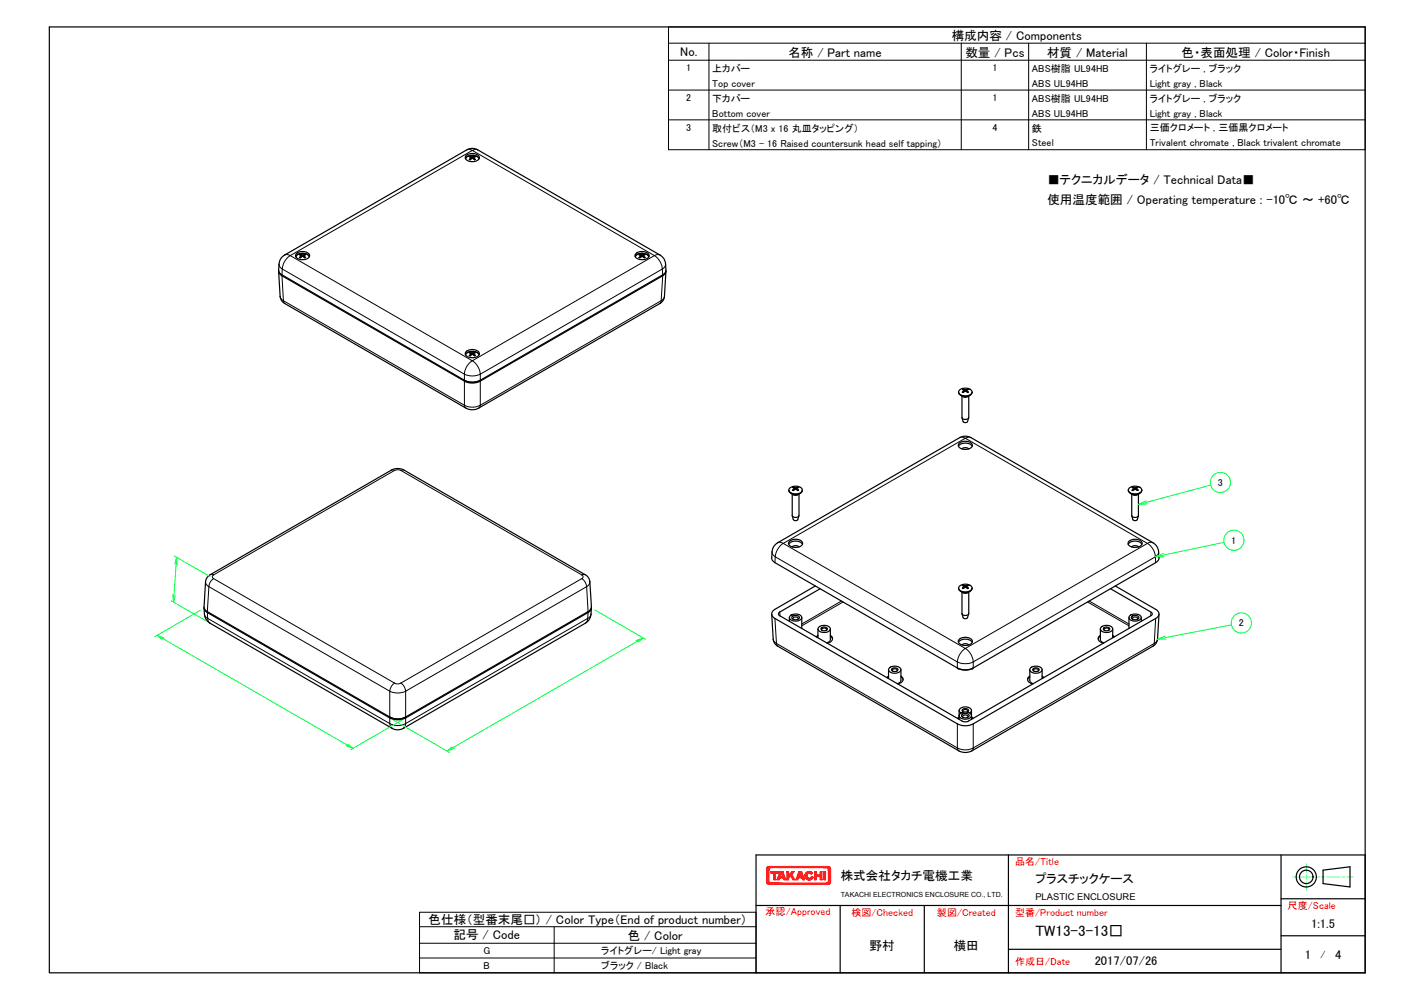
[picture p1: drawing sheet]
<svg xmlns="http://www.w3.org/2000/svg" width="420mm" height="297mm" viewBox="0 0 420 297" stroke-linecap="round" stroke-linejoin="round" font-family="sans-serif">
<g fill="none" stroke="#000" stroke-width=".3">
<path d="M198.6 8h207v36.5h-207zM198.6 12.8h207M198.6 17.9h207M210.7 12.8v31.7M285.6 12.8v31.7M305.7 12.8v31.7M340.6 12.8v31.7M198.6 26.8h207M198.6 35.6h207M138.7 44.5l.7-.1 .9 .3-54.1 31.2-.9-.3-.7 .2M139.5 47.3l.2 .2M139.7 46.5l-.2 .1"/>
<path d="M139.7 46.5l-.1 .1M140 46.9v.3M140.2 46.6v.5M140.5 46.6v.5M140.7 46.9v.3M141 46.5l.1 .1M141 46.5l.2 .1M141.2 47.3l-.2 .2M142 44.5l-.8-.1-.9 .3 54.1 31.2 .9-.3 .8 .2M82.9 78.5l.3 .9 .7 .5-.1 1.7M89 76.5l.2 .1M89.2 75.6l-.2 .1"/>
<path d="M89.3 75.6l-.2 .1M89.5 76v.3M89.8 75.7v.5M90 75.7l.1 .5M90.3 76v.3M90.5 75.6l.2 .1M90.6 75.6l.2 .1M90.8 76.5l-.2 .1M189.9 76.5l.2 .1M190.1 75.6l-.2 .1M190.2 75.6l-.2 .1M190.4 76v.3"/>
<path d="M190.7 75.7l-.1 .5M190.9 75.7v.5M191.2 76l-.1 .3M191.4 75.6l.1 .1M191.5 75.6l.2 .1M191.7 76.5l-.2 .1M196.8 79.9l.1 1.7M197.8 78.5l-.3 .9-.7 .5M83.2 88.1l.3 .7 .7 .5M83.8 81.9l.4 7.4M84.2 89.3l53.8 31.1M84.2 89.3l.4 .9"/>
<path d="M196.5 89.3l-.4 .9M196.5 89.3l-53.8 31.1v-7.2M196.9 81.9l-.4 7.4M197.4 88.1l-.2 .7-.7 .5M138 112.9v-1.8a5 5 0 0 1 2.3-3.9l-54.1-31.3a5.2 5.2 0 0 0-2.3 4l54.1 31.2a5.5 5.5 0 0 0 4.7 0v1.8M138 113.2v7.2M138.2 113.1h.1M139.5 105.6l.2 .1M139.7 104.7l-.2 .1M139.7 104.8h-.1M140 105.1v.4M140.2 104.8v.5"/>
<path d="M140.3 107.2l54.1-31.3a5.4 5.4 0 0 1 2.4 4l-54.1 31.2a5.3 5.3 0 0 0-2.4-3.9zM140.5 104.8v.5M140.7 105.1v.4M141 104.8h.1M141 104.7l.2 .1M141.2 105.6l-.2 .1M142.5 113.1h.1M286 116.5l.2 .1M286 117.7a1.45 1.45 0 0 0 1.7 0M286.1 117.8l.6 .2 .9-.2M286.2 115.6l-.2 .1M286.2 115.6l-.1 .1"/>
<path d="M286.5 116.1v.3M286.7 115.8v.4M287 115.8v.4M287.2 116.1v.3M287.5 115.6l.1 .1M287.5 115.6l.2 .1M287.7 116.5l-.2 .1M116.2 139.7h1M117.2 139.7l-53.7 31.1M117.2 139.7l.7-.1 1.2 .1M119.1 139.7l53.8 31.1M120.1 139.7h-1"/>
<path d="M138 120.4l.4 .8M138 120.4a5.2 5.2 0 0 0 4.7 0l-.4 .8M285.2 130l.8-.2 .8 .4-54.1 31.2-.9-.3-.7 .1M288.5 130l-.8-.2-.9 .4 54.1 31.2 1-.3 .7 .1M235.5 145.6l.2 .1M235.6 146.8a1.42 1.42 0 0 0 1.6 0M235.7 146.9l.6 .2 .8-.2M235.7 144.7l-.2 .1M235.8 144.8h-.2M236 145.2v.3M236.3 144.9v.4M236.5 144.9v.4"/>
<path d="M236.8 145.2l-.1 .3M237 144.8h.2M237.1 144.7l.2 .1M237.3 145.6l-.2 .1M336.4 146.8a1.45 1.45 0 0 0 1.7 0M336.4 145.6l.2 .1M336.6 146.9l.6 .2 .8-.2M336.6 144.7l-.2 .1M336.6 144.8l-.1 .1M336.9 145.2v.3M337.2 144.9l-.1 .4M337.4 144.9v.4"/>
<path d="M337.7 145.2l-.1 .3M337.9 144.8h.1M337.9 144.7l.2 .1M338.2 145.6l-.2 .1M62.5 170.7l1 .1M63.5 171.9a3.1 3.1 0 0 0-1.4 2.4l-.9-.8-.1-.7M63.5 170.8a.59 .59 0 0 0-.4 .5 .59 .59 0 0 0 .4 .6M63.5 171.9l53.7 31M172.9 171.9l-53.8 31M172.9 170.8a.59 .59 0 0 1 .4 .5 .59 .59 0 0 1-.4 .6 3.3 3.3 0 0 1 1.4 2.4l.8-.8 .2-.7M173.9 170.7l-1 .1M229.4 163.9l.2 .7 .8 .8-.1 1.7"/>
<path d="M250.1 178.5l-11.9 6.9M250.5 178.8l-12.3 7.1M286 174.7l.2 .1M286 176l.7 .2 1-.2M286.1 176h1.5M286.1 173.8l-.1 .1M286.2 173.9l-.1 .1M286.5 174.3v.3M286.7 174v.5M286.9 174l.1 .4M287.2 174.3v.3M287.5 173.9l.1 .1"/>
<path d="M287.5 173.8l.2 .1M287.7 174.7l-.2 .1M323.2 178.8l12.3 7.1M323.6 178.5l11.9 6.9M343.3 165.4l.1 1.7M344.3 163.9l-.2 .7-.8 .8M60.7 182.4l.3 .7 .7 .6M61.6 181.9l.1 1.8M61.6 181.7l.5-7.4 53.7 31v7.7M61.7 183.7l.2 .9 .5 .5M61.7 183.7l54.1 31.2 .2 .9 .5 .5M174 185.1l.4-.5 .2-.9-54.1 31.2"/>
<path d="M174.7 181.7l-.4-7.4-53.8 31a3.4 3.4 0 0 0-1.4-2.4M174.7 181.9l-.1 1.8 .8-.6 .2-.7M229.8 189.9l.2 .6 .7 .6M230.3 183.7l.4 7.4M230.7 191.1l53.8 31.1M230.7 191.1l.4 .9M231.7 181.8l.1 1.1M243 189l-.3 .3M246.7 189l.7 .8M246.7 190l-.4 .6-.7 .3M284.7 198.5h.1M286.8 192.6l54.1-31.2a5.1 5.1 0 0 1 2.4 4l-54.1 31.2a5.2 5.2 0 0 0-2.4-4z"/>
<path d="M289 198.5h.1M289.2 198.4v-1.8a5.5 5.5 0 0 1-4.7 0l-54.1-31.2a5.3 5.3 0 0 1 2.3-4l54.1 31.2a5.5 5.5 0 0 0-2.3 4v1.8M327 189l-.7 .8M327 190l.4 .6 .7 .3M330.6 189l.4 .3M342 181.8l-.1 1.1M343 191.1l-53.8 31.1v-7.2M343 191.1l-.4 .9M343.4 183.7l-.4 7.4M343.9 189.9l-.2 .6-.7 .6M115.8 213.3v1.6a5 5 0 0 0 4.7 0M116.1 213.1h.1"/>
<path d="M117.2 202.9a2.02 2.02 0 0 0 1.9 0M117.2 202.9a3.2 3.2 0 0 0-1.4 2.4 5.3 5.3 0 0 0 4.7 0v7.7M120.3 213.1h.1M120.5 214.9l-.2 .9-.4 .5M120.5 213.3v1.6M264 201.1l-.3 .3M267.7 201.1l.6 .9M267.7 202.1l-.2 .5-.9 .5M284.5 215v7.2M285 213.2l-.3 .3M288.7 213.2l.3 .3M306 201.1l-.7 .9"/>
<path d="M306 202.1l.4 .6 .7 .4M309.7 201.1l.3 .3M284.5 222.2a5 5 0 0 0 4.7 0l-.4 .8M284.5 222.2l.4 .8M124.7 271h100v18h-100zM124.7 275.3h100M164.7 275.3v13.7M124.7 280.2h100M124.7 284.6h100"/>
</g>
<g fill="none" stroke="#000" stroke-width=".36">
<path d="M14.7 8h390.9v281h-390.9zM138.3 47.1a2.67 2.67 0 0 1 4.1 0M138.3 47.2a2.41 2.41 0 0 1 4 0M138.4 46.3a2.78 2.78 0 0 1 4 .3 2.1 2.1 0 0 1-3 1.3 1.08 1.08 0 0 1-1-1.6zM139.8 46.7l-.1-.2 .6 .1 .7-.1-.1 .2M140 46.8v.4M140.7 46.8v.4M141.2 46.6l-.5 .2 .5 .5-.2 .2a.7 .7 0 0 0-.6-.5 .7 .7 0 0 0-.7 .5l-.2-.2 .5-.5-.5-.2M87.9 76.2a2.67 2.67 0 0 1 4.1 0M87.9 76.3a2.37 2.37 0 0 1 4 0M88 75.4a2.75 2.75 0 0 1 4 .3 1.99 1.99 0 0 1-2.8 1.4 1.18 1.18 0 0 1-1.2-1.7zM89 75.7l.6 .2-.6 .6 .3 .1"/>
<path d="M89.3 75.8l-.1-.2 .7 .1 .7-.1-.1 .2M89.6 75.9v.4M90.2 75.9v.4M90.8 75.7l-.6 .2 .6 .6-.3 .1a.7 .7 0 0 0-.6-.5 .7 .7 0 0 0-.7 .5M188.7 76.2a2.67 2.67 0 0 1 4.1 0M188.8 76.3a2.39 2.39 0 0 1 4 0M188.9 75.4a2.75 2.75 0 0 1 4 .3 1.97 1.97 0 0 1-2.8 1.4 1.16 1.16 0 0 1-1.1-.5 1.16 1.16 0 0 1-.1-1.2zM189.9 75.7l.5 .2-.5 .6 .2 .1a.73 .73 0 0 1 .7-.5 .73 .73 0 0 1 .7 .5l.1-.1M190.2 75.8l-.1-.2 .6 .1 .8-.1-.2 .2M190.4 75.9l.1 .4M191.1 75.9v.4M191.6 76.5h.1"/>
<path d="M191.7 75.7l-.6 .3 .6 .5M82.8 80.6l.5 7.6a2.58 2.58 0 0 0 1.3 2l53.8 31a3.9 3.9 0 0 0 3.9 0l53.8-31a2.59 2.59 0 0 0 1.3-2.1l.5-7.5M82.8 80.4l.1 .7 .9 .8 54.2 31.3a5.2 5.2 0 0 0 4.7 0l54.2-31.3 .8-.8 .2-.7M138 112.9a5.2 5.2 0 0 0 4.7 0M138 112.9l-54.2-31.3-.9-.9v-2.2a3.3 3.3 0 0 1 1.7-2.7l54.1-31.3a3.2 3.2 0 0 1 3.3 0l54.1 31.3a3.2 3.2 0 0 1 1.7 2.7v2.2l-.9 .9-54.2 31.3M138.3 105.3a2.67 2.67 0 0 1 4.1 0M138.3 105.4a2.44 2.44 0 0 1 4 0M138.6 104.3a2.76 2.76 0 0 1 3.8 .6 2.11 2.11 0 0 1-3 1.2 1.01 1.01 0 0 1-1.1-.6 1.01 1.01 0 0 1 .3-1.2zM139.5 104.8l.5 .2-.5 .6 .2 .1M140 105.1v.3M140.7 105.1v.3M140.7 105l.5 .6"/>
<path d="M140.9 104.9l.1-.2-.6 .2-.7-.2 .1 .2M141 105.7a.75 .75 0 0 0-.6-.4 .75 .75 0 0 0-.7 .4M141.2 105.6h.1M141.2 105.6l-.2 .1M141.2 104.8l-.5 .2M142.7 112.9a4.7 4.7 0 0 1-4.7 0M284.8 116.5a2.26 2.26 0 0 0 3.6 .8l.5-.8M285.2 115.8a2.58 2.58 0 0 1 3.7 .6 2.33 2.33 0 0 1-3.7 .7l-.4-.8zM285.4 117.4l.7 .4M285.8 117.6v6.4a1.14 1.14 0 0 0 2.1 0v-6.4M286 115.7l.5 .3-.5 .5 .2 .1M286.5 116v.3"/>
<path d="M287.2 116l-.1 .3M287.2 115.9l.5 .6-.2 .1M287.4 115.8l.1-.2-.5 .2-.8-.2 .1 .2M287.5 116.6a.74 .74 0 0 0-.7-.4 .74 .74 0 0 0-.6 .4M287.7 115.7l-.5 .2M288.3 117.4l-.7 .4M284.8 132.6a2.67 2.67 0 0 1 4.1 0M285.1 131.6a2.72 2.72 0 0 1 3.8 .5 1.95 1.95 0 0 1-2.7 1.3 1.1 1.1 0 0 1-1.2-.5 1.1 1.1 0 0 1 .1-1.3zM285.8 133.4a1.57 1.57 0 0 1 2.1 0M285.8 124.1l.4 1.2 .6 .2 .7-.2 .3-1.2M234.4 145.6a2.05 2.05 0 0 0 3 1.1l.7-.4 .3-.7M234.6 145.1a2.58 2.58 0 0 1 3.8 .4 2.11 2.11 0 0 1-3.1 1 .9 .9 0 0 1-.7-1.4z"/>
<path d="M235 146.5l.7 .4M235.4 146.7v6.4a1.16 1.16 0 0 0 2 0v-6.4M235.4 153.2l.3 1.1a.86 .86 0 0 0 1.4 0l.3-1.1M235.5 144.8l.6 .3-.6 .5M235.6 145.6h-.1M235.6 145.6l.2 .1M236.1 145.1v.3M236.7 145.1v.3M237 144.9l.1-.2-.8 .2-.6-.2 .1 .2M237.3 144.8l-.6 .3 .6 .5-.2 .1a.74 .74 0 0 0-.7-.4 .74 .74 0 0 0-.7 .4M237.8 146.5l-.7 .4M335.3 145.6a2.25 2.25 0 0 0 3.5 .9l.5-.9"/>
<path d="M335.6 144.9a2.57 2.57 0 0 1 3.7 .5 2.01 2.01 0 0 1-2.8 1.2 .99 .99 0 0 1-1.1-.5 .99 .99 0 0 1 .2-1.2zM335.9 146.5l.7 .4M336.3 146.7v6.4a1.14 1.14 0 0 0 2 0v-6.4M336.3 153.2l.3 1.1a.84 .84 0 0 0 1.3 0l.4-1.1M336.4 144.8l.6 .3-.6 .5M336.4 145.6h.1M336.5 145.6l.1 .1M337 145.1v.4M337.6 145.1v.3M337.9 144.9v-.2l-.6 .2-.7-.2 .1 .2M338 145.7a.75 .75 0 0 0-.7-.4 .75 .75 0 0 0-.7 .4M338.1 145.6l-.2 .1"/>
<path d="M338.1 145.6h.1M338.1 144.8l-.5 .3 .6 .5M338.7 146.5l-.7 .4M234.4 161.7a2.67 2.67 0 0 1 4.1 0M234.7 160.7a2.69 2.69 0 0 1 3.8 .5 1.97 1.97 0 0 1-2.7 1.4 1.3 1.3 0 0 1-1.4-1.5zM235.4 162.5a1.57 1.57 0 0 1 2 0M242.3 174.1l-12 6.9a1.44 1.44 0 0 0-1 1.4 1.44 1.44 0 0 0 1 1.3l54.2 31.3a5.2 5.2 0 0 0 4.7 0l54.2-31.3a1.42 1.42 0 0 0 1-1.3 1.42 1.42 0 0 0-1-1.4l-12-6.9M284.8 174.7a2.06 2.06 0 0 0 3.1 1.1l.7-.4 .3-.7M285.2 174a2.54 2.54 0 0 1 3.7 .6 2.3 2.3 0 0 1-3.7 .7l-.4-.5zM285.4 175.6l.7 .4M285.8 175.9v6.3a1.16 1.16 0 0 0 2.1 0v-6.3M286 173.9l.5 .3-.5 .5"/>
<path d="M286 174.7h.1M286 174.7l.2 .1M286.5 174.2v.4M287.2 174.2l-.1 .4M287.4 174.1l.1-.3-.6 .2-.8-.2 .2 .3M287.5 174.8a.74 .74 0 0 0-.7-.4 .74 .74 0 0 0-.6 .4M287.7 173.9l-.5 .3 .5 .5-.2 .1M288.3 175.6l-.7 .4M330 174.9l12 6.9a.58 .58 0 0 1 .4 .6 .58 .58 0 0 1-.4 .5l-54.2 31.3a2.02 2.02 0 0 1-1.9 0l-54.2-31.3a.59 .59 0 0 1-.4-.5 .59 .59 0 0 1 .4-.6l12-6.9M335.2 161.7a2.67 2.67 0 0 1 4.1 0M335.4 160.9a2.78 2.78 0 0 1 4 .3 2.01 2.01 0 0 1-2.8 1.4 1.19 1.19 0 0 1-1.2-1.7zM336.2 162.5a1.57 1.57 0 0 1 2.1 0"/>
<path d="M60.6 180.7l.1 1.7a3.4 3.4 0 0 0 1.7 2.7l54.1 31.2a3.2 3.2 0 0 0 3.4 0l54.1-31.2a3.4 3.4 0 0 0 1.6-2.7l.1-1.7M175.7 180.5l-.1 .6-.9 .8-54.2 31.4a5.3 5.3 0 0 1-4.7 0l-54.2-31.4-.8-.8-.2-.6M229.3 182.4l.5 7.8a2.69 2.69 0 0 0 1.3 1.8l53.8 31a4.1 4.1 0 0 0 3.9 0l53.8-31a2.7 2.7 0 0 0 1.3-2.1l.5-7.5M234.6 183.4v1.2M234.9 182.8a2.27 2.27 0 0 1 3.3 .6 2.11 2.11 0 0 1-3.6 0zM235.4 183.1a1.32 1.32 0 0 1 2.1 .4 1.32 1.32 0 0 1-2.2-.1zM235.7 184a.76 .76 0 0 1 .6-.8 .76 .76 0 0 1 .9 .4l-.1 .4M238.2 183.4v3.3M243 188.7l-.4 .5M243 186.8v2.6M243.2 186.4a2.31 2.31 0 0 1 3.5 .4 2.16 2.16 0 0 1-3.6 .1zM244.1 186.5a1.03 1.03 0 0 1 1.7 .5 1.07 1.07 0 0 1-1.8-.4z"/>
<path d="M244.3 187.2a.48 .48 0 0 1 0-.6 .48 .48 0 0 1 .6-.1l.7 .3-.1 .4M246.7 188.7a1.18 1.18 0 0 1 .6 1.4 1.18 1.18 0 0 1-1.2 .8l-.3 .2M246.7 186.8v3.2M264 198.9v2.7M264.4 198.3a2.27 2.27 0 0 1 3.3 .6 2.17 2.17 0 0 1-3.7 .2zM265 198.6a1.02 1.02 0 0 1 1.8 .5 1.07 1.07 0 0 1-1.9-.3zM265.3 199.3h-.2a.72 .72 0 0 1 .8-.7 .72 .72 0 0 1 .7 .7h-.1M267.7 198.9v3.2M284.5 198.4a5.3 5.3 0 0 0 4.7 0M284.5 198.4l-54.2-31.3-.9-1v-2.2a3.2 3.2 0 0 1 1.7-2.7l54.1-31.2a3.5 3.5 0 0 1 3.3 0l54.1 31.2a3.4 3.4 0 0 1 1.7 2.7v2.2l-.9 1-54.2 31.3M284.8 190.8a2.71 2.71 0 0 1 4.1 0M285.1 189.8a2.81 2.81 0 0 1 3.8 .5 1.97 1.97 0 0 1-2.7 1.4 1.12 1.12 0 0 1-1.2-.6 1.12 1.12 0 0 1 .1-1.3z"/>
<path d="M285.8 191.6a1.57 1.57 0 0 1 2.1 0M285.8 182.3l.4 1.2a.8 .8 0 0 0 1.3 0l.3-1.2M289.2 198.4a4.7 4.7 0 0 1-4.7 0M306 198.9v3.2M306.3 198.3a2.27 2.27 0 0 1 3.4 .6 2.21 2.21 0 0 1-3.5 .5l-.2-.6zM307 198.6a1 1 0 0 1 1-.3 1 1 0 0 1 .7 .8 1.14 1.14 0 0 1-1.8-.2zM307.2 199.3a.61 .61 0 0 1 .3-.7 .61 .61 0 0 1 .7 .1l.4 .3-.2 .3M309.7 198.9v2.7M327 186.8v3.2M327 188.7a1.18 1.18 0 0 0-.6 1.4 1.18 1.18 0 0 0 1.2 .8l.3 .2M327.1 186.4a2.31 2.31 0 0 1 3.5 .4 2.14 2.14 0 0 1-3.4 .5l-.2-.4zM328 186.5a1.04 1.04 0 0 1 1.7 .5 1.05 1.05 0 0 1-1 .4 1.05 1.05 0 0 1-.8-.8z"/>
<path d="M328.2 187.2a.47 .47 0 0 1 0-.6 .47 .47 0 0 1 .6-.1 .48 .48 0 0 1 .6 .1 .48 .48 0 0 1 0 .6M330.6 188.7l.5 .5M330.6 186.8v2.6M335.5 183.4v3.3M335.6 183a2.29 2.29 0 0 1 3.5 .4 2.16 2.16 0 0 1-3.6 .2zM336.3 183.1a1.29 1.29 0 0 1 2.1 .4 1.3 1.3 0 0 1-2.2-.1zM336.6 184a.64 .64 0 0 1 .3-.8 .64 .64 0 0 1 .8 .1l.4 .3-.2 .4M339.1 183.4v1.2M115.8 213a5.3 5.3 0 0 0 4.7 0M115.8 213a4.6 4.6 0 0 0 4.7 0M120.5 213l54.5-31.5 .5-.6 .2-.6-.5-7.7a2.55 2.55 0 0 0-1.3-1.9l-53.8-31a4 4 0 0 0-3.9 0l-54 31.1a2.59 2.59 0 0 0-1.1 2l-.5 7.7 .8 1 54.4 31.5M264 200.8l-.5 .5"/>
<path d="M267.7 200.8a1.19 1.19 0 0 1 .6 1.4 1.19 1.19 0 0 1-1.2 .9l-.3 .1M285 212.9l-.5 .5M285 211v2.7M285.2 212.1a2.25 2.25 0 0 1 3.5 .4 2.19 2.19 0 0 1-3.5 .5l-.2-.3zM285.6 211.8a.82 .82 0 0 1-.6-.9 .82 .82 0 0 1 .8-.7 2 2 0 0 1 2.9 .9l-.6 .7M285.9 212.2a1.36 1.36 0 0 1 2.1 .4 1.29 1.29 0 0 1-2.3-.1zM286.2 213.1a.64 .64 0 0 1 .2-.8 .64 .64 0 0 1 .8 .1l.4 .3-.1 .4M286.2 211.5a.6 .6 0 0 1 .3-.8 .6 .6 0 0 1 .7 .1l.4 .3-.1 .4M286.4 211.5a.53 .53 0 0 1-.5-.6 .53 .53 0 0 1 .7-.4 .79 .79 0 0 1 1.1 .7l-.4 .3M288.7 212.9l.5 .5M288.7 211v2.7M306 200.8a1.19 1.19 0 0 0-.6 1.4 1.19 1.19 0 0 0 1.2 .9l.3 .1"/>
<path d="M309.7 200.8l.5 .5M299.6 254v35M380.7 254v35M393.1 258.5l8-1v6l-8-1zM405.6 254h-180.9v35h180.9M224.7 269h156M249.6 269v20M274.6 269v20M380.7 278h24.9M380.7 267h24.9M299.6 282h81.1"/>
<circle cx="388.2" cy="260.5" r="2"/>
<circle cx="388.2" cy="260.5" r="3"/>
</g>
<g fill="#f00" stroke="#f00" stroke-width=".3">
<path d="M246.1 258.3l.7 3.7-.7-.3z"/>
<path d="M246.1 261.7l.7 .3-.7-.1z"/>
<path d="M246.1 261.9l.7 .1z"/>
<path d="M246.1 262l.6 .3-.8-.2z"/>
<path d="M246.1 262l.7 .1-.1 .2z"/>
<path d="M246.1 262h.7v.1z"/>
<path d="M245.8 262.2l.7 .4z"/>
<path d="M245.9 262.1l.7 .4-.1 .1z"/>
<path d="M245.9 262.1l.8 .2-.1 .2z"/>
<path d="M245.7 262.3l.4 .4z"/>
<path d="M245.8 262.2l.5 .5z"/>
<path d="M245.8 262.2l.7 .4-.2 .1z"/>
<path d="M245.5 262.3l.6 .4z"/>
<path d="M229.1 262.3h16.4l.6 .4z"/>
<path d="M228.5 262.7l.6-.4 17 .4z"/>
<path d="M228.5 262.7l.6-.4z"/>
<path d="M228.8 262.2l.1 .1-.4 .4z"/>
<path d="M228.1 262.6l.7-.4z"/>
<path d="M228.1 262.6l.7-.4-.5 .5z"/>
<path d="M228.3 262.7l.5-.5z"/>
<path d="M227.9 262.3l.8-.2z"/>
<path d="M227.9 262.3l.8-.2-.7 .4z"/>
<path d="M228 262.5l.7-.4-.6 .5z"/>
<path d="M227.8 262h.8z"/>
<path d="M227.8 262h.8l-.8 .1z"/>
<path d="M227.8 262.1l.8-.1-.7 .3z"/>
<path d="M227.8 262l.7-.3v.2z"/>
<path d="M228.5 258.3v3.4l-.7 .3z"/>
<path d="M227.8 258.1l.7 .2-.7 3.7z"/>
<path d="M227.8 258.1h.7v.2z"/>
<path d="M227.8 258.1l.8-.1z"/>
<path d="M227.9 257.7l.8 .2z"/>
<path d="M227.9 257.7l.7 .3-.8-.1z"/>
<path d="M227.8 257.9l.8 .1-.8 .1z"/>
<path d="M228.1 257.5l.7 .3z"/>
<path d="M228 257.6l.1-.1 .6 .4z"/>
<path d="M228 257.6l.7 .3-.8-.2z"/>
<path d="M228.5 257.4l.4 .3z"/>
<path d="M228.3 257.4l.5 .4z"/>
<path d="M228.1 257.5l.2-.1 .5 .4z"/>
<path d="M228.5 257.4l.6 .3z"/>
<path d="M228.5 257.4l17 .3h-16.4z"/>
<path d="M228.5 257.4h17.6l-.6 .3z"/>
<path d="M245.5 257.7l.6-.3z"/>
<path d="M245.7 257.7l.4-.3z"/>
<path d="M245.8 257.8l.7-.3-.6 .4z"/>
<path d="M245.8 257.8l.5-.4 .2 .1z"/>
<path d="M246.1 257.4h.2l-.5 .4z"/>
<path d="M245.9 257.9l.8-.2z"/>
<path d="M245.9 257.9l.7-.3 .1 .1z"/>
<path d="M245.9 257.9l.6-.4 .1 .1z"/>
<path d="M246.1 258l.7 .1z"/>
<path d="M246.1 258l.7-.1v.2z"/>
<path d="M246.1 258l.6-.3 .1 .2z"/>
<path d="M246.1 258.1h.7l-.7 .2z"/>
<path d="M246.1 258.3l.7-.2v3.9z"/>
<path d="M230.5 259.4l.8-.5v.5z"/>
<path d="M229 258.9h2.3l-.8 .5z"/>
<path d="M229 258.9l1.5 .5h-.6z"/>
<path d="M229 258.9l.9 .5h-.9z"/>
<path d="M229.9 259.4l.6 1.9h-.6z"/>
<path d="M229.9 259.4h.6v1.9z"/>
<path d="M231.9 260.3h.6l.2 .5z"/>
<path d="M232.5 260.3l1 1-.8-.5z"/>
<path d="M232.6 258.9l.9 2.4-1-1z"/>
<path d="M231.8 258.9l.4 .5-.3 .9z"/>
<path d="M231.8 258.9l.1 1.4-1 1z"/>
<path d="M231.9 260.3l-.2 .5-.8 .5z"/>
<path d="M230.9 261.3l.8-.5-.2 .5z"/>
<path d="M231.8 258.9h.8l-.4 .5z"/>
<path d="M232.6 258.9l-.1 1.4-.3-.9z"/>
<path d="M231.9 260.3l.8 .5h-1z"/>
<path d="M232.7 260.8l.8 .5h-.6z"/>
<path d="M235.3 259.7l.3 1.6-.7-1.2z"/>
<path d="M234.4 259.9l.9-.2-.4 .4z"/>
<path d="M234.4 259.9l.5 .2-.5 .6z"/>
<path d="M234.4 259.9v.8l-.6 .6z"/>
<path d="M234.4 260.7v.6h-.6z"/>
<path d="M235.3 259.7l.9 1.6h-.6z"/>
<path d="M235.3 258.9h.8l-.8 .8z"/>
<path d="M235.3 258.9v.8l-.9 .2z"/>
<path d="M233.8 258.9h.6v1z"/>
<path d="M233.8 258.9l.6 1-.6 1.4z"/>
<path d="M237.5 260.3h.6l.2 .5z"/>
<path d="M238.1 260.3l1 1-.8-.5z"/>
<path d="M238.2 258.9l.9 2.4-1-1z"/>
<path d="M237.4 258.9l.4 .5-.3 .9z"/>
<path d="M237.4 258.9l.1 1.4-1 1z"/>
<path d="M237.5 260.3l-.2 .5-.8 .5z"/>
<path d="M236.5 261.3l.8-.5-.2 .5z"/>
<path d="M237.4 258.9h.8l-.4 .5z"/>
<path d="M238.2 258.9l-.1 1.4-.3-.9z"/>
<path d="M237.5 260.3l.8 .5h-1z"/>
<path d="M238.3 260.8l.8 .5h-.6z"/>
<path d="M241 259.6l.5-.3z"/>
<path d="M241.4 259.2l-.4 .4z"/>
<path d="M241 259.5l.4-.3z"/>
<path d="M241.3 259.1l-.3 .4z"/>
<path d="M241.3 259.1l-.4 .4z"/>
<path d="M240.9 259.5l.4-.4z"/>
<path d="M241.2 259.1l-.3 .4z"/>
<path d="M241.1 259l-.3 .4z"/>
<path d="M240.9 258.9l-.1 .5z"/>
<path d="M240.8 258.9l-.1 .5z"/>
<path d="M240.8 258.9l-.2 .5z"/>
<path d="M240.7 258.9l-.1 .5z"/>
<path d="M240.5 258.8v.5z"/>
<path d="M240.4 258.8l.1 .5z"/>
<path d="M240.3 258.9l.1 .4z"/>
<path d="M240.1 258.9l.2 .4z"/>
<path d="M240.1 258.9l.2 .5z"/>
<path d="M240 258.9l.3 .5z"/>
<path d="M240 258.9l.2 .5z"/>
<path d="M239.9 259l.3 .4z"/>
<path d="M239.8 259l.3 .4z"/>
<path d="M239.8 259l.3 .5z"/>
<path d="M239.7 259.1l.4 .4z"/>
<path d="M239.7 259.1l.3 .4z"/>
<path d="M239.6 259.2l.4 .3z"/>
<path d="M239.6 259.2l.4 .4z"/>
<path d="M239.6 259.2l.4 .4-.5-.3z"/>
<path d="M239.5 259.3l.5 .3z"/>
<path d="M239.5 259.3l.4 .4z"/>
<path d="M239.4 259.4l.5 .3z"/>
<path d="M239.3 259.5l.5 .3z"/>
<path d="M239.3 259.6l.5 .2z"/>
<path d="M239.3 259.6l.5 .3z"/>
<path d="M239.2 259.8l.6 .1z"/>
<path d="M239.2 259.9h.6z"/>
<path d="M239.2 259.9l.6 .1h-.6z"/>
<path d="M239.2 260l.6 .1z"/>
<path d="M239.2 260.2l.6-.1z"/>
<path d="M239.2 260.2h.6z"/>
<path d="M239.2 260.3l.6-.1z"/>
<path d="M239.2 260.3h.6z"/>
<path d="M239.2 260.4l.6-.1z"/>
<path d="M239.3 260.5l.5-.1z"/>
<path d="M239.3 260.7l.5-.2z"/>
<path d="M239.4 260.8l.4-.3z"/>
<path d="M239.4 260.8l.5-.3-.4 .4z"/>
<path d="M239.5 260.9l.4-.4z"/>
<path d="M239.5 260.9l.5-.3z"/>
<path d="M239.5 261l.5-.4z"/>
<path d="M239.5 261l.5-.3z"/>
<path d="M240 260.7l-.4 .4z"/>
<path d="M239.6 261.1l.4-.4-.3 .5z"/>
<path d="M240 260.7l-.3 .5z"/>
<path d="M240.1 260.8l-.4 .4z"/>
<path d="M240.1 260.8l-.3 .4z"/>
<path d="M240.1 260.8l-.1 .5z"/>
<path d="M240.2 260.9l-.2 .4z"/>
<path d="M240.2 260.9l-.1 .4z"/>
<path d="M240.3 260.9l-.1 .5z"/>
<path d="M240.4 260.9l-.2 .5z"/>
<path d="M240.4 260.9v.5z"/>
<path d="M240.4 260.9l.1 .5z"/>
<path d="M240.5 260.9l.1 .5z"/>
<path d="M240.6 260.9v.5z"/>
<path d="M240.6 260.9l.2 .4z"/>
<path d="M240.7 260.9l.2 .4z"/>
<path d="M240.7 260.9l.3 .4z"/>
<path d="M240.8 260.8l.2 .5z"/>
<path d="M240.9 260.8l.2 .4z"/>
<path d="M240.9 260.8l.3 .4z"/>
<path d="M240.9 260.7l.3 .5z"/>
<path d="M240.9 260.7l.4 .3z"/>
<path d="M241 260.7l.4 .2z"/>
<path d="M241 260.6l.4 .3z"/>
<path d="M241 260.6l.5 .2z"/>
<path d="M241.1 260.5l.4 .3z"/>
<path d="M241.1 260.5l.5 .3z"/>
<path d="M241.1 260.5l.5 .1z"/>
<path d="M241.1 260.4l.5 .2z"/>
<path d="M242 258.9h.6v1z"/>
<path d="M242 258.9l.6 1-.6 1.4z"/>
<path d="M242.6 259.9v.5l-.6 .9z"/>
<path d="M242.6 260.4v.9h-.6z"/>
<path d="M242.6 259.9l1.1 .5h-1.1z"/>
<path d="M242.6 259.9h1.1v.5z"/>
<path d="M243.7 259.9l.5 1.4-.5-.9z"/>
<path d="M244.2 258.9v2.4l-.5-1.4z"/>
<path d="M243.7 260.4l.5 .9h-.5z"/>
<path d="M243.7 258.9h.5l-.5 1z"/>
<path d="M244.8 258.9h.5v2.4z"/>
<path d="M244.8 258.9l.5 2.4h-.5z"/>
</g>
<path d="M388.1 256.5v2.6M388.1 259.8v1.3M384.1 260.5h2.1M386.6 260.5h1.1M388.1 260.5h4M388.1 261.8v2.7M392.7 260.5h.9M394.2 260.5h4M398.7 260.5h.9M400.1 260.5h2.1" fill="none" stroke="#0ff" stroke-width=".3"/>
<path d="M340.6 148.7l-2.3 1.1 2.5-.1M359.8 144.1l-21.5 5.7M345.6 164.4l-2.3 1h2.6M363.7 161.1l-20.4 4.3M346.3 188.9l-2.4 1h2.6M365.9 185.6l-22 4.3" fill="none" stroke="#00ff40" stroke-width=".3"/>
<g fill="none" stroke="#00ff3f" stroke-width=".3">
<path d="M50.9 178.5l10.5 6M51.4 176.5l.2 2.4 .5-1.9M51.7 165.1l10.7 6.2M52 167.4l.5-1.9 .2 2.4M52.5 165.5l-.9 13.4M46.7 188.7l58.2 33.6M48.8 189.5l-2.1-.8 1.4 1.2M59.6 181.3l-13.6 7.8M176.8 181.2l15 8.7M189 190.3l2.1-.8-1.4 1.2M191.1 189.5l-58.2 33.6M116.9 213.9l16.7 9.6"/>
<path d="M119.5 213.9l-15.3 8.8M103.5 221.1l1.4 1.2-2.1-.8M134.3 221.9l-1.4 1.2 2.1-.8"/>
<circle cx="362.7" cy="143.3" r="3"/>
<circle cx="366.6" cy="160.5" r="3"/>
<circle cx="368.8" cy="185" r="3"/>
</g>
<text font-size="4.5" x="307.6" y="278.1">TW13-3-13□</text>
<g font-size="3.7">
<text x="282.8" y="12">構成内容 / Components</text>
<text x="202.1" y="16.6">No.</text>
<text x="234.3" y="16.9">名称 / Part name</text>
<text x="286.9" y="16.9">数量 / Pcs</text>
<text x="311.1" y="16.9">材質 / Material</text>
<text x="351.1" y="16.9">色・表面処理 / Color・Finish</text>
<text x="311.2" y="54.6">■テクニカルデータ / Technical Data■</text>
<text x="311.2" y="60.6">使用温度範囲 / Operating temperature : -10℃ ～ +60℃</text>
<text x="249.8" y="261.3">株式会社タカチ電機工業</text>
<text x="307.6" y="262.4">プラスチックケース</text>
<text x="127.3" y="274.4">色仕様（型番末尾□） / Color Type（End of product number）</text>
<text x="389.6" y="275.8">1:1.5</text>
<text x="134.8" y="279">記号 / Code</text>
<text x="186.5" y="279.1">色 / Color</text>
<text x="258.4" y="282.3">野村</text>
<text x="283.4" y="282.3">横田</text>
<text x="325.3" y="286.7">2017/07/26</text>
<text x="387.7" y="284.8">1</text>
<text x="396.7" y="284.8">4</text>
</g>
<g font-size="3">
<text x="203.9" y="21.1">1</text>
<text x="211.7" y="21.3">上カバー</text>
<text x="294.9" y="21.1">1</text>
<text x="306.6" y="21.3">ABS樹脂 UL94HB</text>
<text x="341.6" y="21.4">ライトグレー , ブラック</text>
<text x="203.9" y="30">2</text>
<text x="211.7" y="25.8">Top cover</text>
<text x="294.9" y="30">1</text>
<text x="306.6" y="25.8">ABS UL94HB</text>
<text x="341.6" y="25.8">Light gray , Black</text>
<text x="211.7" y="30.2">下カバー</text>
<text x="211.7" y="34.6">Bottom cover</text>
<text x="306.6" y="30.2">ABS樹脂 UL94HB</text>
<text x="306.6" y="34.6">ABS UL94HB</text>
<text x="341.6" y="30.2">ライトグレー , ブラック</text>
<text x="341.6" y="34.7">Light gray , Black</text>
<text x="203.9" y="38.9">3</text>
<text x="211.7" y="39.1">取付ビス（M3 x 16 丸皿タッピング）</text>
<text x="294.9" y="38.9">4</text>
<text x="306.6" y="39.1">鉄</text>
<text x="341.6" y="39">三価クロメート , 三価黒クロメート</text>
<text x="211.7" y="43.5">Screw（M3 - 16 Raised countersunk head self tapping）</text>
<text x="306.6" y="43.5">Steel</text>
<text x="341.6" y="43.5">Trivalent chromate , Black trivalent chromate</text>
<text x="361.9" y="144.3">3</text>
<text x="365.9" y="161.5">1</text>
<text x="368.1" y="186.1">2</text>
<text x="143.6" y="283.4">G</text>
<text x="143.7" y="287.8">B</text>
<text x="178.7" y="283.4">ライトグレー/ Light gray</text>
<text x="178.7" y="287.9">ブラック / Black</text>
<text x="392.4" y="284.5">/</text>
</g>
<g font-size="3" fill="#f00">
<text x="301.7" y="257">品名/Title</text>
<text x="227.5" y="271.9">承認/Approved</text>
<text x="253" y="272.1">検図/Checked</text>
<text x="278.4" y="272">製図/Created</text>
<text x="301.7" y="272">型番/Product number</text>
<text x="382.6" y="270">尺度/Scale</text>
<text x="301.7" y="286.6">作成日/Date</text>
</g>
<text font-size="2.8" x="307.6" y="267.4">PLASTIC ENCLOSURE</text>
<text font-size="2.1" x="249.8" y="266.6">TAKACHI ELECTRONICS ENCLOSURE CO., LTD.</text>
</svg>
